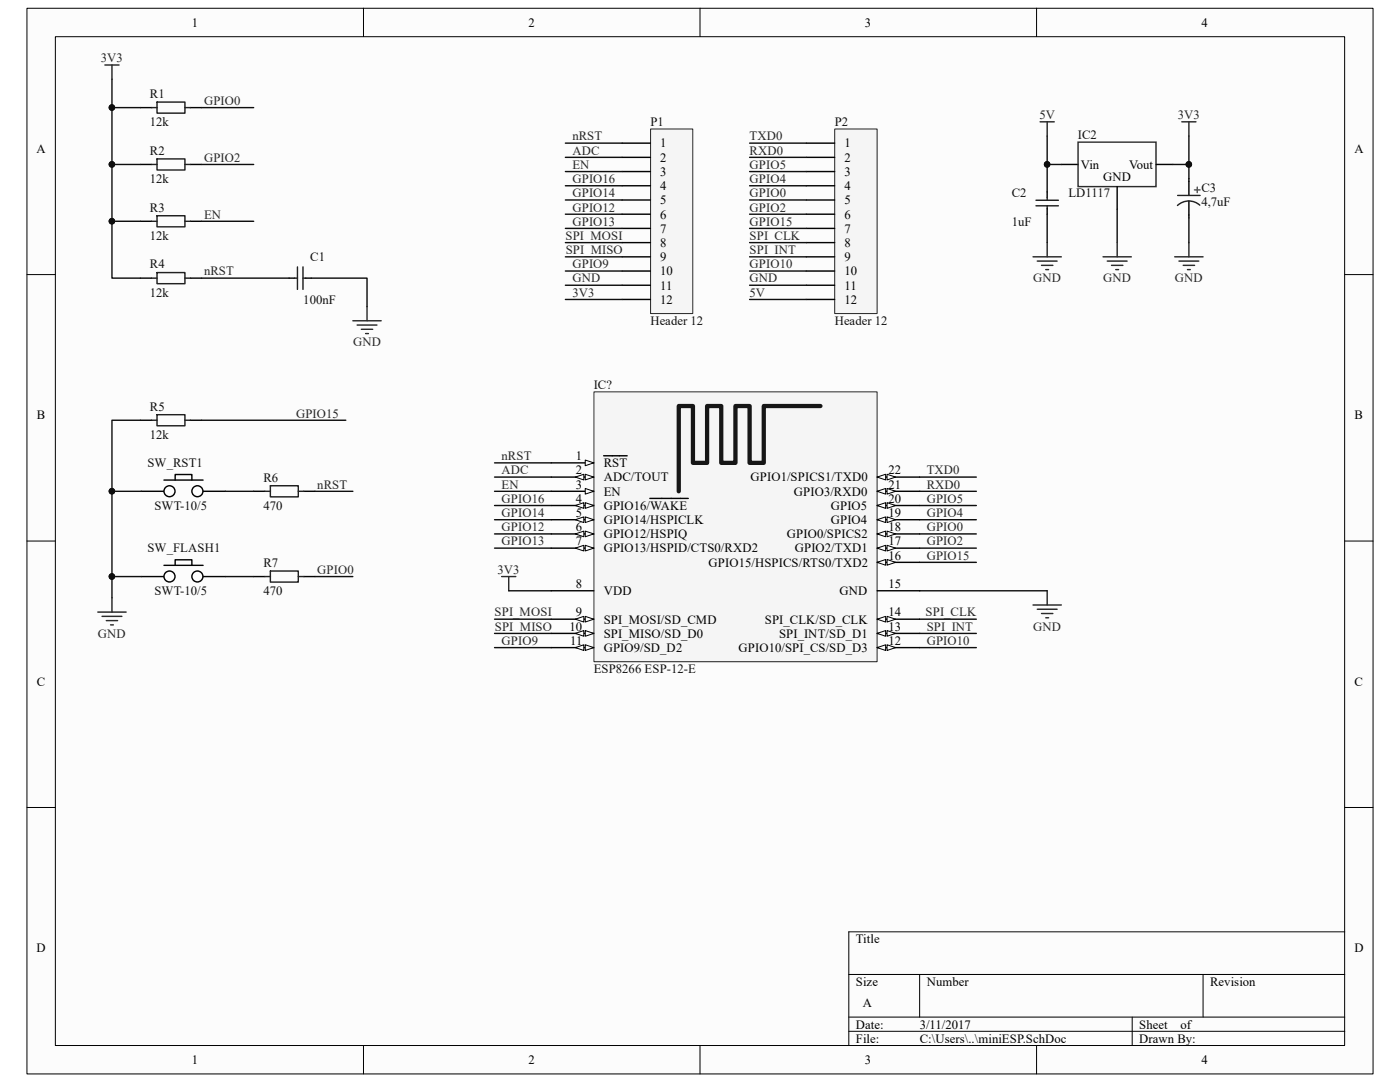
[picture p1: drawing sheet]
<svg xmlns="http://www.w3.org/2000/svg" width="279mm" height="216mm" viewBox="0 0 279 216" stroke-linecap="round" stroke-linejoin="round" font-family="sans-serif">
<path d="M5.4 1.7h268.6v212.6h-268.6z" fill="#fcfcfc"/>
<path d="M5.4 1.7h268.6v212.6h-268.6z" fill="none" stroke="#000" stroke-width=".2"/>
<path d="M11.1 7.4h257.3v201.2h-257.3z" fill="#fcfcfc"/>
<g fill="none" stroke="#000" stroke-width=".2">
<path d="M11 7.3h257.4v201.3h-257.4zM72.5 1.6v5.7M139.7 1.6v5.7M206.9 1.6v5.7M5.4 54.8h5.6M268.4 54.8h5.6M5.4 108h5.6M268.4 108h5.6M5.4 161.1h5.6M268.4 161.1h5.6M169.4 194.4h99M183.5 194.4v8.5"/>
<path d="M240.1 194.4v8.5M268.4 185.9h-99v22.7M72.5 208.6v5.7M139.7 208.6v5.7M169.4 202.9h99M169.4 205.8h99M206.9 208.6v5.7M226 202.9v5.7"/>
</g>
<path d="M209 117.9v2.8M206.2 120.7h5.6M207 121.6h4M207.9 122.4h2.2M208.7 123.3h.6" fill="none" stroke="#262626" stroke-width=".28"/>
<path d="M166.6 25.8h8.4v36.8h-8.4z" fill="#f5f5f5"/>
<path d="M166.6 25.7h8.4v36.9h-8.4z" fill="none" stroke="#262626" stroke-width=".2"/>
<path d="M160.9 28.6h5.7M160.9 31.4h5.7M160.9 34.2h5.7M160.9 37.1h5.7M160.9 39.9h5.7M160.9 42.7h5.7M160.9 45.6h5.7M160.9 48.4h5.7M160.9 51.2h5.7M160.9 54.1h5.7M160.9 56.9h5.7M160.9 59.8h5.7" fill="none" stroke="#000" stroke-width=".28"/>
<path d="M129.9 25.8h8.4v36.8h-8.4z" fill="#f5f5f5"/>
<path d="M129.8 25.7h8.5v36.9h-8.5z" fill="none" stroke="#262626" stroke-width=".2"/>
<g fill="none" stroke="#000" stroke-width=".28">
<path d="M124.2 28.6h5.6M124.2 31.4h5.6M124.2 34.2h5.6M124.2 37.1h5.6M124.2 39.9h5.6M124.2 42.7h5.6M124.2 45.6h5.6M124.2 48.4h5.6M124.2 51.2h5.6M124.2 54.1h5.6M124.2 56.9h5.6M124.2 59.8h5.6"/>
<path d="M28.3 98h5.5M39.4 98h5.6"/>
</g>
<g fill="none" stroke="#262626" stroke-width=".28">
<path d="M207.6 24.3h2.8M209 24.3v2.8M235.9 24.3h2.8M237.3 24.3v2.8M206.2 51.2h5.6M207 52.1h4M207.9 52.9h2.2M208.7 53.8h.6M209 48.4v2.8M234.4 51.2h5.7M235.3 52.1h3.9M236.1 52.9h2.3"/>
<path d="M237 53.8h.6M237.3 48.4v2.8M100.1 115h2.8M101.5 115v2.9"/>
</g>
<g fill="#fefefe" stroke="#000" stroke-width=".28">
<circle cx="39.4" cy="98" r="1.1"/>
<circle cx="33.8" cy="98" r="1.1"/>
</g>
<path d="M32.7 95.8h7.8M35 95.8v-1.1h3.3v1.1M28.3 115h5.5M39.4 115h5.6" fill="none" stroke="#000" stroke-width=".28"/>
<g fill="#fefefe" stroke="#000" stroke-width=".28">
<circle cx="39.4" cy="115" r="1.1"/>
<circle cx="33.8" cy="115" r="1.1"/>
</g>
<g fill="none" stroke="#000" stroke-width=".28">
<path d="M28 21.5h2.2M28 32.8h2.2M38 21.5h2.2M38 32.8h2.2M209 38.3v1.1M211.8 32.8h3.4M223 37.3v4.4M230.7 32.8h3.4M237.3 35.6v3.4M28 55.5h2.2M28 44.2h2.2M38 55.5h2.2"/>
<path d="M38 44.2h2.2M57.7 55.5h1.1M61 55.5h1.1M209 41.6v1.1M237.3 40.1v3.4M28 83.9h2.2M38 83.9h2.2M50.6 98h2.3M60.6 98h2.3M32.7 112.8h7.8M35 112.8v-1.1h3.3v1.1M50.6 115h2.3"/>
<path d="M60.6 115h2.3"/>
</g>
<g fill="none" stroke="#262626" stroke-width=".28">
<path d="M20.9 13h2.9M22.3 13v2.8M215.2 28.4h15.5v8.8h-15.5zM220.1 51.2h5.7M221 52.1h3.9M221.8 52.9h2.3M222.7 53.8h.5M223 48.4v2.8M70.4 64h5.7M71.3 64.9h3.9M72.1 65.7h2.3M73 66.6h.5"/>
<path d="M73.2 61.2v2.8M22.3 119.3v2.8M19.5 122.1h5.7M20.4 123h3.9M21.2 123.8h2.3M22.1 124.7h.5"/>
</g>
<g fill="none" stroke="#1c1c1c" stroke-width=".28">
<path d="M30.2 21.5h1.1M30.2 32.8h1.1M31.3 20.4h5.6v2.2h-5.6zM31.3 31.7h5.6v2.2h-5.6zM36.9 21.5h1.1M36.9 32.8h1.1M206.8 40h4.4M209 39.4v.6M235 39h4.5M30.2 55.5h1.1M30.2 44.2h1.1M31.3 54.4h5.6v2.2h-5.6z"/>
<path d="M31.3 43.1h5.6v2.2h-5.6zM36.9 55.5h1.1M36.9 44.2h1.1M58.8 55.5h.6M59.4 53.3v4.4M60.5 55.5h.5M60.5 53.3v4.4M206.8 41.1h4.4M209 41.1v.5M239.4 40.9a3.3 3.3 0 0 0-4.4 .1M30.2 83.9h1.1M31.3 82.7h5.6v2.3h-5.6z"/>
<path d="M36.9 83.9h1.1M52.9 98h1.1M54 96.9h5.5v2.2h-5.5zM59.5 98h1.1M52.9 115h1.1M54 113.9h5.5v2.3h-5.5zM59.5 115h1.1"/>
</g>
<path d="M238.4 37.9h1.1M238.9 37.3v1.1" fill="none" stroke="#535353" stroke-width=".28"/>
<g fill="none" stroke="#0e0e0e" stroke-width=".28">
<path d="M22.3 15.8v5.7h5.7M22.3 21.5v11.3h5.7M22.3 32.8v22.7h5.7M40.2 32.8h10.4M40.2 21.5h10.4M112.8 28.6h11.4M112.8 31.4h11.4M112.8 34.2h11.4M112.8 37.1h11.4M112.8 39.9h11.4M149.6 28.6h11.3M149.6 31.4h11.3"/>
<path d="M149.6 34.2h11.3M149.6 37.1h11.3M149.6 39.9h11.3M209 32.8h2.8M209 27.1v11.2M234.1 32.8h3.2M237.3 27.1v8.5M22.3 44.2h5.7M40.2 44.2h10.4M40.2 55.5h17.5M62.1 55.5h11.1v5.7M112.8 42.7h11.4"/>
<path d="M112.8 45.6h11.4M112.8 48.4h11.4M112.8 51.2h11.4M112.8 54.1h11.4M112.8 56.9h11.4M112.8 59.8h11.4M149.6 42.7h11.3M149.6 45.6h11.3M149.6 48.4h11.3M149.6 51.2h11.3M149.6 54.1h11.3M149.6 56.9h11.3"/>
<path d="M149.6 59.8h11.3M209 42.7v5.7M223 41.7v6.7M237.3 43.5v4.9M28 83.9h-5.7v14.1M28.3 98h-6v17h6M40.2 83.9h28.8M45 98h5.6M62.9 98h7.5M98.7 92.4h11.3M98.7 95.2h11.3M98.7 98h11.3"/>
<path d="M183.5 95.2h11.3M183.5 98h11.3M22.3 115v4.3M45 115h5.6M62.9 115h7.5M98.7 100.9h11.3M98.7 103.7h11.3M98.7 106.5h11.3M98.7 109.4h11.3M101.5 117.9h8.5M183.5 117.9h25.5M183.5 100.9h11.3"/>
<path d="M183.5 103.7h11.3M183.5 106.5h11.3M183.5 109.4h11.3M183.5 112.2h11.3M98.7 123.6h11.3M98.7 126.4h11.3M98.7 129.2h11.3M183.5 123.6h11.3M183.5 126.4h11.3M183.5 129.2h11.3"/>
</g>
<g fill="#0e0e0e" stroke="#0e0e0e" stroke-width=".2">
<circle cx="209" cy="32.8" r=".55"/>
<circle cx="237.3" cy="32.8" r=".55"/>
<circle cx="22.3" cy="115" r=".55"/>
<circle cx="22.3" cy="98" r=".55"/>
<circle cx="22.3" cy="21.5" r=".55"/>
<circle cx="22.3" cy="32.8" r=".55"/>
<circle cx="22.3" cy="44.1" r=".55"/>
</g>
<path d="M118.6 78.2h56.4v53.8h-56.4z" fill="#f5f5f5"/>
<path d="M118.5 78.2h56.5v53.8h-56.5z" fill="none" stroke="#262626" stroke-width=".2"/>
<path d="M110 92.4h8.5" fill="none" stroke="#000" stroke-width=".28"/>
<path d="M116.8 91.8l1.7 .6-1.7 .5z" fill="#fcfcfc"/>
<path d="M116.8 91.8l1.7 .6-1.7 .5z" fill="none" stroke="#000" stroke-width=".2"/>
<path d="M110 95.2h8.5M120.5 90.9h4.7" fill="none" stroke="#000" stroke-width=".28"/>
<path d="M116.8 94.6l1.7 .6-1.7 .6z" fill="#fcfcfc"/>
<path d="M116.8 94.6l1.7 .6-1.7 .6z" fill="none" stroke="#000" stroke-width=".2"/>
<path d="M114.8 95.2l1.7-.6v1.2z" fill="#fcfcfc"/>
<path d="M114.8 95.2l1.7-.6v1.2z" fill="none" stroke="#000" stroke-width=".2"/>
<path d="M110 98h8.5" fill="none" stroke="#000" stroke-width=".28"/>
<path d="M116.8 97.5l1.7 .5-1.7 .6z" fill="#fcfcfc"/>
<path d="M116.8 97.5l1.7 .5-1.7 .6z" fill="none" stroke="#000" stroke-width=".2"/>
<path d="M110 100.9h8.5" fill="none" stroke="#000" stroke-width=".28"/>
<path d="M116.8 100.3l1.7 .6-1.7 .5z" fill="#fcfcfc"/>
<path d="M116.8 100.3l1.7 .6-1.7 .5z" fill="none" stroke="#000" stroke-width=".2"/>
<path d="M114.8 100.9l1.7-.6v1.1z" fill="#fcfcfc"/>
<path d="M114.8 100.9l1.7-.6v1.1z" fill="none" stroke="#000" stroke-width=".2"/>
<path d="M129.7 99.5h7.7M110 103.7h8.5" fill="none" stroke="#000" stroke-width=".28"/>
<path d="M116.8 103.1l1.7 .6-1.7 .6z" fill="#fcfcfc"/>
<path d="M116.8 103.1l1.7 .6-1.7 .6z" fill="none" stroke="#000" stroke-width=".2"/>
<path d="M114.8 103.7l1.7-.6v1.2z" fill="#fcfcfc"/>
<path d="M114.8 103.7l1.7-.6v1.2z" fill="none" stroke="#000" stroke-width=".2"/>
<path d="M110 106.5h8.5" fill="none" stroke="#000" stroke-width=".28"/>
<path d="M116.8 106l1.7 .5-1.7 .6z" fill="#fcfcfc"/>
<path d="M116.8 106l1.7 .5-1.7 .6z" fill="none" stroke="#000" stroke-width=".2"/>
<path d="M114.8 106.5l1.7-.5v1.1z" fill="#fcfcfc"/>
<path d="M114.8 106.5l1.7-.5v1.1z" fill="none" stroke="#000" stroke-width=".2"/>
<path d="M110 109.4h8.5" fill="none" stroke="#000" stroke-width=".28"/>
<path d="M116.8 108.8l1.7 .6-1.7 .5z" fill="#fcfcfc"/>
<path d="M116.8 108.8l1.7 .6-1.7 .5z" fill="none" stroke="#000" stroke-width=".2"/>
<path d="M114.8 109.4l1.7-.6v1.1z" fill="#fcfcfc"/>
<path d="M114.8 109.4l1.7-.6v1.1z" fill="none" stroke="#000" stroke-width=".2"/>
<path d="M110 117.9h8.5M175.1 117.9h8.4M175.1 112.2h8.4" fill="none" stroke="#000" stroke-width=".28"/>
<path d="M175.1 112.2l1.6-.6v1.2z" fill="#fcfcfc"/>
<path d="M175.1 112.2l1.6-.6v1.2z" fill="none" stroke="#000" stroke-width=".2"/>
<path d="M177 111.6l1.7 .6-1.7 .6z" fill="#fcfcfc"/>
<path d="M177 111.6l1.7 .6-1.7 .6z" fill="none" stroke="#000" stroke-width=".2"/>
<path d="M175.1 109.4h8.4" fill="none" stroke="#000" stroke-width=".28"/>
<path d="M175.1 109.4l1.6-.6v1.1z" fill="#fcfcfc"/>
<path d="M175.1 109.4l1.6-.6v1.1z" fill="none" stroke="#000" stroke-width=".2"/>
<path d="M177 108.8l1.7 .6-1.7 .5z" fill="#fcfcfc"/>
<path d="M177 108.8l1.7 .6-1.7 .5z" fill="none" stroke="#000" stroke-width=".2"/>
<path d="M175.1 106.5h8.4" fill="none" stroke="#000" stroke-width=".28"/>
<path d="M175.1 106.5l1.6-.5v1.1z" fill="#fcfcfc"/>
<path d="M175.1 106.5l1.6-.5v1.1z" fill="none" stroke="#000" stroke-width=".2"/>
<path d="M177 106l1.7 .5-1.7 .6z" fill="#fcfcfc"/>
<path d="M177 106l1.7 .5-1.7 .6z" fill="none" stroke="#000" stroke-width=".2"/>
<path d="M175.1 103.7h8.4" fill="none" stroke="#000" stroke-width=".28"/>
<path d="M175.1 103.7l1.6-.6v1.2z" fill="#fcfcfc"/>
<path d="M175.1 103.7l1.6-.6v1.2z" fill="none" stroke="#000" stroke-width=".2"/>
<path d="M177 103.1l1.7 .6-1.7 .6z" fill="#fcfcfc"/>
<path d="M177 103.1l1.7 .6-1.7 .6z" fill="none" stroke="#000" stroke-width=".2"/>
<path d="M175.1 100.9h8.4" fill="none" stroke="#000" stroke-width=".28"/>
<path d="M175.1 100.9l1.6-.6v1.1z" fill="#fcfcfc"/>
<path d="M175.1 100.9l1.6-.6v1.1z" fill="none" stroke="#000" stroke-width=".2"/>
<path d="M177 100.3l1.7 .6-1.7 .5z" fill="#fcfcfc"/>
<path d="M177 100.3l1.7 .6-1.7 .5z" fill="none" stroke="#000" stroke-width=".2"/>
<path d="M175.1 98h8.4" fill="none" stroke="#000" stroke-width=".28"/>
<path d="M175.1 98l1.6-.5v1.1z" fill="#fcfcfc"/>
<path d="M175.1 98l1.6-.5v1.1z" fill="none" stroke="#000" stroke-width=".2"/>
<path d="M177 97.5l1.7 .5-1.7 .6z" fill="#fcfcfc"/>
<path d="M177 97.5l1.7 .5-1.7 .6z" fill="none" stroke="#000" stroke-width=".2"/>
<path d="M175.1 95.2h8.4" fill="none" stroke="#000" stroke-width=".28"/>
<path d="M175.1 95.2l1.6-.6v1.2z" fill="#fcfcfc"/>
<path d="M175.1 95.2l1.6-.6v1.2z" fill="none" stroke="#000" stroke-width=".2"/>
<path d="M177 94.6l1.7 .6-1.7 .6z" fill="#fcfcfc"/>
<path d="M177 94.6l1.7 .6-1.7 .6z" fill="none" stroke="#000" stroke-width=".2"/>
<path d="M110 123.6h8.5" fill="none" stroke="#000" stroke-width=".28"/>
<path d="M116.8 123l1.7 .6-1.7 .5z" fill="#fcfcfc"/>
<path d="M116.8 123l1.7 .6-1.7 .5z" fill="none" stroke="#000" stroke-width=".2"/>
<path d="M114.8 123.6l1.7-.6v1.1z" fill="#fcfcfc"/>
<path d="M114.8 123.6l1.7-.6v1.1z" fill="none" stroke="#000" stroke-width=".2"/>
<path d="M110 126.4h8.5" fill="none" stroke="#000" stroke-width=".28"/>
<path d="M116.8 125.8l1.7 .6-1.7 .6z" fill="#fcfcfc"/>
<path d="M116.8 125.8l1.7 .6-1.7 .6z" fill="none" stroke="#000" stroke-width=".2"/>
<path d="M114.8 126.4l1.7-.6v1.2z" fill="#fcfcfc"/>
<path d="M114.8 126.4l1.7-.6v1.2z" fill="none" stroke="#000" stroke-width=".2"/>
<path d="M110 129.2h8.5" fill="none" stroke="#000" stroke-width=".28"/>
<path d="M116.8 128.7l1.7 .5-1.7 .6z" fill="#fcfcfc"/>
<path d="M116.8 128.7l1.7 .5-1.7 .6z" fill="none" stroke="#000" stroke-width=".2"/>
<path d="M114.8 129.2l1.7-.5v1.1z" fill="#fcfcfc"/>
<path d="M114.8 129.2l1.7-.5v1.1z" fill="none" stroke="#000" stroke-width=".2"/>
<path d="M175.1 129.2h8.4" fill="none" stroke="#000" stroke-width=".28"/>
<path d="M175.1 129.2l1.6-.5v1.1z" fill="#fcfcfc"/>
<path d="M175.1 129.2l1.6-.5v1.1z" fill="none" stroke="#000" stroke-width=".2"/>
<path d="M177 128.7l1.7 .5-1.7 .6z" fill="#fcfcfc"/>
<path d="M177 128.7l1.7 .5-1.7 .6z" fill="none" stroke="#000" stroke-width=".2"/>
<path d="M175.1 126.4h8.4" fill="none" stroke="#000" stroke-width=".28"/>
<path d="M175.1 126.4l1.6-.6v1.2z" fill="#fcfcfc"/>
<path d="M175.1 126.4l1.6-.6v1.2z" fill="none" stroke="#000" stroke-width=".2"/>
<path d="M177 125.8l1.7 .6-1.7 .6z" fill="#fcfcfc"/>
<path d="M177 125.8l1.7 .6-1.7 .6z" fill="none" stroke="#000" stroke-width=".2"/>
<path d="M175.1 123.6h8.4" fill="none" stroke="#000" stroke-width=".28"/>
<path d="M175.1 123.6l1.6-.6v1.1z" fill="#fcfcfc"/>
<path d="M175.1 123.6l1.6-.6v1.1z" fill="none" stroke="#000" stroke-width=".2"/>
<path d="M177 123l1.7 .6-1.7 .5z" fill="#fcfcfc"/>
<path d="M177 123l1.7 .6-1.7 .5z" fill="none" stroke="#000" stroke-width=".2"/>
<path d="M163.7 81h-11.3v11.4h-2.8v-11.4h-2.8v11.4h-2.9v-11.4h-2.8v11.4h-2.8v-11.4h-2.8v17" fill="none" stroke="#131313" stroke-width=".85"/>
<g font-size="2.5">
<text x="38.3" y="5.3">1</text>
<text x="105.5" y="5.3">2</text>
<text x="172.6" y="5.3">3</text>
<text x="239.8" y="5.3">4</text>
<text x="131.8" y="29.4">1</text>
<text x="168.5" y="29.4">1</text>
<text x="7.3" y="30.5">A</text>
<text x="131.8" y="32.3">2</text>
<text x="131.8" y="35.1">3</text>
<text x="168.5" y="32.3">2</text>
<text x="168.5" y="35.1">3</text>
<text x="215.7" y="33.7">Vin</text>
<text x="225.4" y="33.7">Vout</text>
<text x="270.3" y="30.5">A</text>
<text x="131.8" y="37.9">4</text>
<text x="131.8" y="40.8">5</text>
<text x="168.5" y="37.9">4</text>
<text x="168.5" y="40.8">5</text>
<text x="220.2" y="36.2">GND</text>
<text x="131.8" y="43.6">6</text>
<text x="131.8" y="46.4">7</text>
<text x="168.5" y="43.6">6</text>
<text x="168.5" y="46.4">7</text>
<text x="131.8" y="49.3">8</text>
<text x="131.8" y="52.1">9</text>
<text x="168.5" y="49.3">8</text>
<text x="168.5" y="52.1">9</text>
<text x="131.8" y="54.9">10</text>
<text x="131.8" y="57.8">11</text>
<text x="168.5" y="54.9">10</text>
<text x="168.5" y="57.8">11</text>
<text x="131.8" y="60.6">12</text>
<text x="168.5" y="60.6">12</text>
<text x="7.4" y="83.6">B</text>
<text x="270.3" y="83.6">B</text>
<text x="114.9" y="91.8">1</text>
<text x="114.9" y="94.7">2</text>
<text x="120.5" y="93.2">RST</text>
<text x="177.3" y="94.7">22</text>
<text x="114.9" y="97.5">3</text>
<text x="114.9" y="100.3">4</text>
<text x="120.5" y="96.1">ADC/TOUT</text>
<text x="120.5" y="98.9">EN</text>
<text x="120.5" y="101.7">GPIO16/WAKE</text>
<text x="149.8" y="96.1">GPIO1/SPICS1/TXD0</text>
<text x="158.4" y="98.9">GPIO3/RXD0</text>
<text x="165.8" y="101.7">GPIO5</text>
<text x="177.3" y="100.3">20</text>
<text x="177.3" y="97.5">21</text>
<text x="114.9" y="103.2">5</text>
<text x="114.9" y="106">6</text>
<text x="120.5" y="104.6">GPIO14/HSPICLK</text>
<text x="120.5" y="107.4">GPIO12/HSPIQ</text>
<text x="157.1" y="107.4">GPIO0/SPICS2</text>
<text x="165.8" y="104.6">GPIO4</text>
<text x="177.3" y="106">18</text>
<text x="177.3" y="103.2">19</text>
<text x="114.9" y="108.8">7</text>
<text x="120.5" y="110.2">GPIO13/HSPID/CTS0/RXD2</text>
<text x="141.4" y="113.1">GPIO15/HSPICS/RTS0/TXD2</text>
<text x="158.6" y="110.2">GPIO2/TXD1</text>
<text x="177.3" y="111.7">16</text>
<text x="177.3" y="108.8">17</text>
<text x="114.9" y="117.3">8</text>
<text x="120.5" y="118.7">VDD</text>
<text x="167.5" y="118.7">GND</text>
<text x="177.3" y="117.3">15</text>
<text x="113.7" y="125.8">10</text>
<text x="114.9" y="123">9</text>
<text x="120.5" y="124.4">SPI_MOSI/SD_CMD</text>
<text x="152.6" y="124.4">SPI_CLK/SD_CLK</text>
<text x="177.3" y="125.8">13</text>
<text x="177.3" y="123">14</text>
<text x="113.8" y="128.7">11</text>
<text x="120.5" y="127.3">SPI_MISO/SD_D0</text>
<text x="120.5" y="130.1">GPIO9/SD_D2</text>
<text x="147.4" y="130.1">GPIO10/SPI_CS/SD_D3</text>
<text x="155.5" y="127.3">SPI_INT/SD_D1</text>
<text x="177.3" y="128.7">12</text>
<text x="7.4" y="136.8">C</text>
<text x="270.3" y="136.8">C</text>
<text x="7.3" y="190">D</text>
<text x="170.8" y="188.2">Title</text>
<text x="270.3" y="190">D</text>
<text x="170.8" y="196.7">Size</text>
<text x="184.9" y="196.7">Number</text>
<text x="241.5" y="196.7">Revision</text>
<text x="172.2" y="201">A</text>
<text x="170.8" y="205.2">Date:</text>
<text x="170.8" y="208.1">File:</text>
<text x="183.5" y="205.2">3/11/2017</text>
<text x="183.5" y="208.1">C:\Users\..\miniESP.SchDoc</text>
<text x="227.4" y="205.2">Sheet</text>
<text x="227.4" y="208.1">Drawn By:</text>
<text x="235.6" y="205.2">of</text>
<text x="38.3" y="212.3">1</text>
<text x="105.5" y="212.3">2</text>
<text x="172.6" y="212.3">3</text>
<text x="239.8" y="212.3">4</text>
</g>
<g font-size="2.5" fill="#262626">
<text x="20.1" y="12.4">3V3</text>
<text x="40.7" y="20.9">GPIO0</text>
<text x="207.4" y="23.7">5V</text>
<text x="235.1" y="23.7">3V3</text>
<text x="114.3" y="28">nRST</text>
<text x="149.6" y="28">TXD0</text>
<text x="40.7" y="32.3">GPIO2</text>
<text x="114.3" y="30.9">ADC</text>
<text x="114.3" y="33.7">EN</text>
<text x="149.6" y="30.9">RXD0</text>
<text x="149.6" y="33.7">GPIO5</text>
<text x="114.3" y="36.5">GPIO16</text>
<text x="114.3" y="39.4">GPIO14</text>
<text x="149.6" y="36.5">GPIO4</text>
<text x="149.6" y="39.4">GPIO0</text>
<text x="40.7" y="43.6">EN</text>
<text x="112.9" y="47.8">SPI_MOSI</text>
<text x="114.3" y="42.2">GPIO12</text>
<text x="114.3" y="45">GPIO13</text>
<text x="149.6" y="42.2">GPIO2</text>
<text x="149.6" y="45">GPIO15</text>
<text x="149.6" y="47.8">SPI_CLK</text>
<text x="112.9" y="50.7">SPI_MISO</text>
<text x="114.3" y="53.5">GPIO9</text>
<text x="149.6" y="50.7">SPI_INT</text>
<text x="149.6" y="53.5">GPIO10</text>
<text x="40.7" y="54.9">nRST</text>
<text x="114.3" y="56.3">GND</text>
<text x="114.3" y="59.2">3V3</text>
<text x="149.6" y="56.3">GND</text>
<text x="149.6" y="59.2">5V</text>
<text x="206.2" y="56.3">GND</text>
<text x="220.2" y="56.3">GND</text>
<text x="234.5" y="56.3">GND</text>
<text x="70.5" y="69.1">GND</text>
<text x="59.1" y="83.3">GPIO15</text>
<text x="100.1" y="91.8">nRST</text>
<text x="100.1" y="94.7">ADC</text>
<text x="184.9" y="94.7">TXD0</text>
<text x="63.3" y="97.5">nRST</text>
<text x="100.1" y="97.5">EN</text>
<text x="100.1" y="100.3">GPIO16</text>
<text x="184.9" y="97.5">RXD0</text>
<text x="184.9" y="100.3">GPIO5</text>
<text x="100.1" y="103.2">GPIO14</text>
<text x="100.1" y="106">GPIO12</text>
<text x="184.9" y="103.2">GPIO4</text>
<text x="184.9" y="106">GPIO0</text>
<text x="100.1" y="108.8">GPIO13</text>
<text x="184.9" y="108.8">GPIO2</text>
<text x="184.9" y="111.7">GPIO15</text>
<text x="63.3" y="114.5">GPIO0</text>
<text x="99.3" y="114.5">3V3</text>
<text x="98.7" y="123">SPI_MOSI</text>
<text x="98.8" y="125.8">SPI_MISO</text>
<text x="184.7" y="123">SPI_CLK</text>
<text x="184.9" y="125.8">SPI_INT</text>
<text x="206.2" y="125.8">GND</text>
<text x="19.6" y="127.3">GND</text>
<text x="100.1" y="128.7">GPIO9</text>
<text x="184.9" y="128.7">GPIO10</text>
</g>
<g font-size="2.5" fill="#0e0e0e">
<text x="29.9" y="19.5">R1</text>
<text x="29.9" y="25.1">12k</text>
<text x="129.8" y="25.2">P1</text>
<text x="166.6" y="25.2">P2</text>
<text x="215.1" y="27.8">IC2</text>
<text x="29.9" y="30.9">R2</text>
<text x="29.9" y="36.5">12k</text>
<text x="201.9" y="39.4">C2</text>
<text x="213.2" y="39.4">LD1117</text>
<text x="239.8" y="41.1">4,7uF</text>
<text x="239.8" y="38.2">C3</text>
<text x="29.9" y="47.8">12k</text>
<text x="29.9" y="42.2">R3</text>
<text x="201.9" y="45">1uF</text>
<text x="29.9" y="53.6">R4</text>
<text x="61.9" y="52.1">C1</text>
<text x="29.9" y="59.2">12k</text>
<text x="60.5" y="60.6">100nF</text>
<text x="129.8" y="64.9">Header 12</text>
<text x="166.6" y="64.9">Header 12</text>
<text x="118.5" y="77.6">IC?</text>
<text x="29.9" y="81.9">R5</text>
<text x="29.9" y="87.5">12k</text>
<text x="29.4" y="93.2">SW_RST1</text>
<text x="30.8" y="101.7">SWT-10/5</text>
<text x="52.6" y="101.7">470</text>
<text x="52.6" y="96.1">R6</text>
<text x="29.4" y="110.2">SW_FLASH1</text>
<text x="52.6" y="113.1">R7</text>
<text x="30.8" y="118.7">SWT-10/5</text>
<text x="52.6" y="118.7">470</text>
<text x="118.5" y="134.3">ESP8266 ESP-12-E</text>
</g>
</svg>
